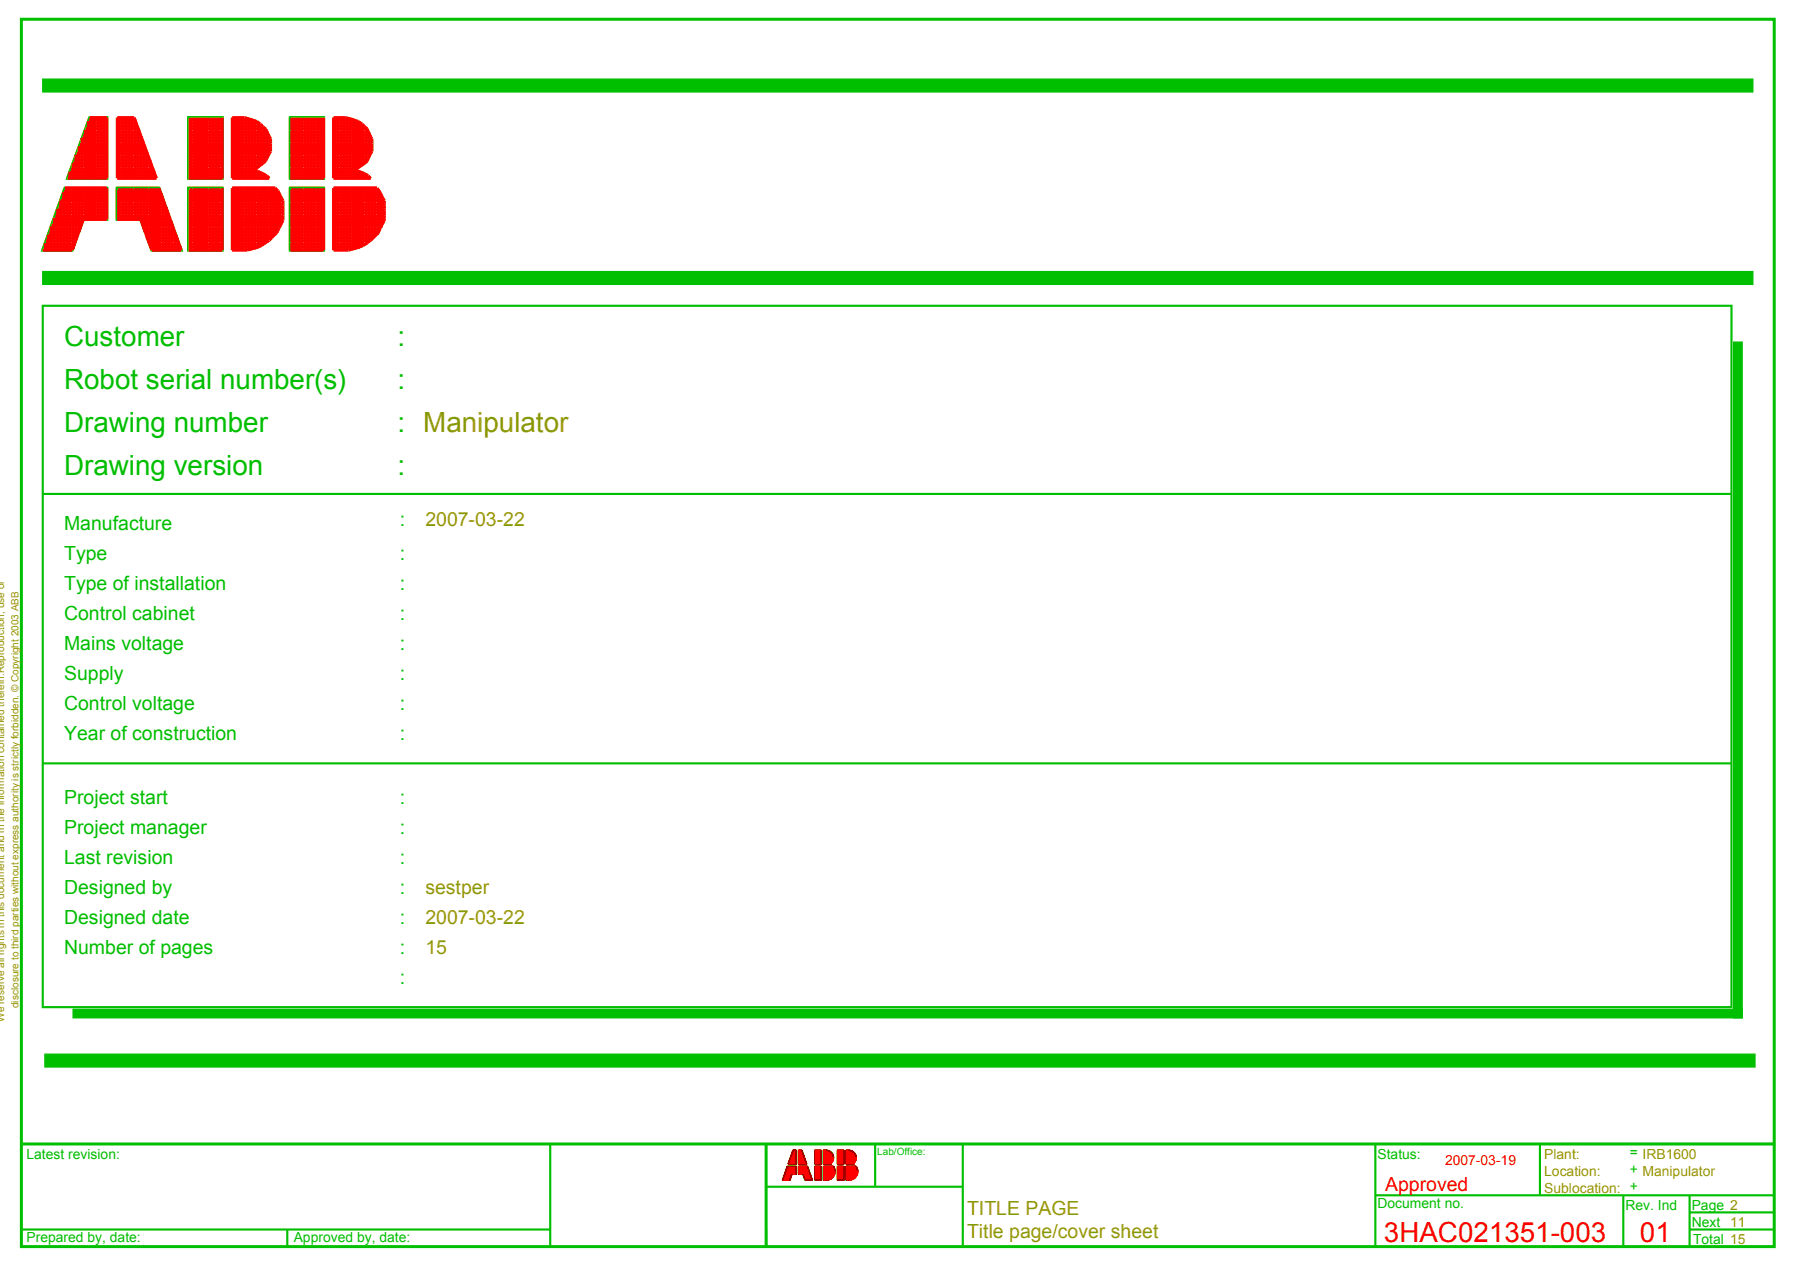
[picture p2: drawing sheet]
<svg xmlns="http://www.w3.org/2000/svg" width="421mm" height="297mm" viewBox="0 0 421 297" stroke-linecap="round" stroke-linejoin="round" font-family="sans-serif">
<path d="M5 4.5h410v287h-410zM21 27.5h4v14.2h-9.2zM44.1 27.5h7.9v14.2h-7.9zM67.9 27.5h7.8v14.2h-7.8zM15.2 44h9.8v7.3h-5.5l-2.6 7.2h-6.9zM27.4 44h9.8l5.2 14.5h-6.9l-2.6-7.2h-5.5zM44.1 44h7.9v14.5h-7.9zM67.9 44h7.8v14.5h-7.8zM5.2 267.5h410M179.2 267.5v24" fill="none" stroke="#00be00" stroke-width=".7" stroke-linecap="butt"/>
<g fill="none" stroke="#00be00" stroke-width=".5">
<path d="M10 71.5h395v164h-395zM10 115.5h395M10 178.5h395M128.7 267.5v24M179.2 277.5h46M204.7 267.5v10M225.2 267.5v24M321.7 279.5h93.5M321.7 267.5v24M360.2 267.5v12M365.2 267.5h50M379.7 279.5v12"/>
<path d="M395.2 279.5v12M5.2 287.5h123.5M67.2 287.5v4M179.2 287.5v4M395.2 287.5h20M395.2 283.5h20"/>
</g>
<g fill="none" stroke="#f00" stroke-width=".3">
<path d="M184.1 272.7h.1M184.2 272.7l-.1 .1M184.3 272.7l-.2 .2M184.4 272.7l-.4 .4M184.5 272.7l-.5 .5M184.6 272.7l-.7 .7M184.6 272.7l-.7 .8M184.7 272.7l-.9 .9M184.8 276h-.1M184.8 272.7l-1 1M184.8 275.8l-.1 .2M184.9 275.7l-.3 .3"/>
<path d="M184.9 272.7l-1.2 1.2M184.9 275.5l-.5 .5M185 275.4l-.6 .6M185 272.7l-1.3 1.3M185 275.3l-.7 .7M185 275.2l-.8 .8M185.1 272.7l-1.5 1.4M185.1 275.1l-.9 .9M185.1 275l-1 1M185.1 272.7l-1.5 1.5M185.2 274.8l-1.2 1.2M185.2 272.7l-1.6 1.6"/>
<path d="M185.2 274.6l-1.3 1.4M185.3 272.7l-1.8 1.7M185.4 272.7l-1.9 2M185.5 272.7l-2.1 2.1M185.5 268.9l-.1 .1M185.6 272.7l-2.2 2.2M185.6 268.9l-.2 .2M185.6 272.7l-2.3 2.3M185.7 268.9l-.3 .3M185.7 272.7l-2.4 2.4M185.8 272.7l-2.5 2.5M185.8 268.9l-.5 .5"/>
<path d="M185.9 268.9l-.7 .6M185.9 272.7l-2.7 2.7M185.9 268.9l-.7 .8M186 272.7l-2.8 2.8M186 268.9l-.8 .9M186.1 272.7l-3 2.9M186.1 268.9l-1 1M186.1 272.7l-3 3M186.2 268.9l-1.1 1.1M186.2 272.7l-3.2 3.2M186.3 272.7l-3.3 3.3M186.3 272.9l-3.1 3.1"/>
<path d="M186.3 273l-3.1 3M186.3 272.2h-.1M186.3 273l-3 3M186.3 272l-.2 .2M186.3 272l-.3 .2M186.3 273.1l-2.9 2.9M186.3 271.9l-.3 .3M186.3 273.2l-2.8 2.8M186.3 271.8l-.5 .4M186.3 271.7l-.5 .5M186.3 271.6l-.6 .6M186.3 271.5l-.7 .7"/>
<path d="M186.3 271.5l-.8 .7M186.3 273.4l-2.6 2.6M186.3 271.4l-.8 .8M186.3 271.3l-1 .9M186.3 271.2l-1 1M186.3 273.5l-2.5 2.5M186.3 271.1l-1.1 1.1M186.3 271l-1.2 1.2M186.3 273.6l-1 1M186.3 271l-1.3 1.2M186.3 273.7l-.9 .9M186.3 270.9l-1.3 1.3"/>
<path d="M186.3 270.8l-1.5 1.4M186.3 270.7l-1.5 1.5M186.3 273.9l-.7 .7M186.3 273.9l-.6 .7M186.3 274l-.6 .6M186.3 270.2l-2 2M186.3 270.3l-2 1.9M186.3 270.1l-1.9 1.9M186.3 274.1l-.5 .5M186.3 270.1l-1.9 1.8M186.3 274.2l-.4 .4M186.3 270l-1.9 1.8"/>
<path d="M186.3 270.4l-1.8 1.8M186.3 269.9l-1.8 1.8M186.3 269.8l-1.8 1.8M186.3 270.5l-1.7 1.7M186.3 269.7l-1.7 1.7M186.3 269.6l-1.7 1.7M186.3 269.6l-1.6 1.6M186.3 270.6l-1.6 1.6M186.3 269.5l-1.6 1.6M186.3 269.4l-1.5 1.6M186.3 269.3l-1.5 1.5M186.3 269.2l-1.4 1.4"/>
<path d="M186.3 269.1l-1.4 1.4M186.3 269.1l-1.4 1.3M186.3 269l-1.3 1.3M186.3 268.9l-1.3 1.3M186.3 274.3l-.3 .3M186.3 274.4l-.2 .2M186.3 272.1l-.1 .1M186.3 274.5l-.1 .1M186.3 274.6h.1M186.8 271.7l1.3-1.3-1.3 1.4M186.8 271l1.1-1.1-1.1 1.2M186.8 269.7l.8-.8-.8 1"/>
<path d="M186.8 268.9h.1M186.8 272.7v.1M186.9 268.9l-.1 .1M186.9 272.7l-.1 .1M186.9 268.9l-.1 .2M187 272.7l-.2 .2M187 268.9l-.2 .3M187 272.7l-.2 .3M187.1 268.9l-.3 .3M187.1 272.7l-.3 .3M187.2 272.7l-.4 .4M187.2 268.9l-.4 .5"/>
<path d="M187.3 272.7l-.5 .5M187.3 274.6l1.7-1.7-1.7 1.7M187.3 268.9l-.5 .5M187.4 268.9l-.6 .6M187.4 272.7l-.6 .6M187.4 268.9l-.6 .7M187.5 272.7l-.7 .7M187.5 268.9l-.7 .7M187.5 272.7l-.7 .8M187.6 272.2l.9-.8-.8 .8M187.6 272.7l-.8 .8M187.6 269.1l-.8 .8"/>
<path d="M187.7 269.1l-.9 .9M187.7 272.7l-.9 .9M187.7 269.2l-.9 .9M187.7 269.3l-.9 .9M187.7 269.3l-.9 1.1M187.8 269.4l-1 1M187.8 269.5l-1 1M187.8 269.5l-1 1.1M187.8 272.7l-1 1M187.8 269.6l-1 1M187.8 269.6l-1 1.1M187.9 269.7l-1.1 1.1"/>
<path d="M187.9 272.7l-1.1 1.1M187.9 269.8l-1.1 1.1M188 269.9l-1.2 1.2M188 272.7l-1.2 1.2M188 270l-1.2 1.2M188 270.1l-1.2 1.2M188 275.2l1.3-1.3-1.3 1.3M188 270.2l-1.2 1.2M188 272.7l-1.2 1.3M188 270.2l-1.2 1.3M188.1 270.3l-1.3 1.3M188.1 272.7l-1.3 1.3"/>
<path d="M188.2 270.5l-1.4 1.4M188.2 270.6l-1.4 1.4M188.2 272.7l-1.4 1.4M188.2 270.6l-1.4 1.5M188.2 270.7l-1.4 1.4M188.2 270.7l-1.4 1.5M188.2 270.8l-1.4 1.4M188.3 270.9l-1.3 1.3M188.3 272.7l-1.5 1.5M188.3 271l-1.2 1.2M188.3 271l-1.1 1.2M188.4 271.1l-1.2 1.1"/>
<path d="M188.4 271.2l-1.1 1M188.4 272.7l-1.6 1.6M188.4 271.3l-1 .9M188.4 271.3l-.9 .9M188.5 272.7l-1.7 1.7M188.5 271.5l-.8 .7M188.5 271.5l-.7 .7M188.5 272.7l-1.7 1.8M188.5 271.6l-.6 .6M188.5 276l1.2-1.1-1.1 1.1M188.6 271.7l-.6 .5M188.6 271.7l-.5 .5"/>
<path d="M188.6 271.8l-.4 .4M188.6 272.7l-1.8 1.8M188.7 271.9l-.3 .3M188.7 272l-.3 .2M188.7 272.7l-1.9 1.9M188.7 272l-.2 .2M188.7 272.1l-.1 .1M188.7 272.1v.1M188.7 272.2h.1M188.8 272.7l-1.9 1.9M188.9 272.7l-1.9 1.9M188.9 272.7l-1.8 1.9"/>
<path d="M188.9 272.8l-1.8 1.8M189 272.8l-1.8 1.8M189 273l-1.5 1.6M189.1 273.1l-1.5 1.5M189.1 273.2l-1.4 1.4M189.1 273.2l-1.3 1.4M189.1 273.3l-1.3 1.4M189.2 273.4l-1.3 1.3M189.2 273.5l-1.3 1.3M189.2 273.6l-1.3 1.3M189.3 276l.6-.6-.6 .6M189.3 273.7l-1.3 1.3"/>
<path d="M189.3 273.8l-1.3 1.3M189.4 274l-1.3 1.3M189.4 274l-1.3 1.4 1.3-1.3M189.4 274.2l-1.3 1.3M189.5 274.2l-1.4 1.4M189.5 274.3l-1.3 1.3M189.5 274.3l-1.3 1.4M189.5 274.4l-1.3 1.4M189.6 274.5l-1.4 1.3M189.6 274.6l-1.3 1.3M189.6 274.6l-1.3 1.3 1.3-1.2M189.6 274.7l-1.3 1.3"/>
<path d="M189.6 274.8l-1.2 1.2M189.7 275l-1 1M189.7 275l-.9 1M189.8 275.1l-1 .9M189.8 275.2l-.8 .8M189.8 275.3l-.7 .7M189.8 275.3l-.6 .7M189.9 275.6l-.4 .4M190 275.7l-.4 .3M190 275.7l-.3 .3M190 275.8l-.3 .2M190 275.8l-.2 .2"/>
<path d="M190 275.9v.1M190.1 276h-.1M190.6 272.7h.1M190.7 268.9l-.1 .1M190.7 272.7l-.1 .1M190.8 268.9l-.2 .2M190.8 272.7l-.2 .2M190.9 272.7l-.3 .3M190.9 268.9l-.3 .3M191 268.9l-.4 .4M191 272.7l-.4 .4M191.1 272.7l-.5 .5"/>
<path d="M191.2 268.9l-.6 .6M191.2 268.9l-.6 .7M191.3 272.7l-.7 .7M191.3 268.9l-.7 .7M191.4 272.7l-.8 .7M191.4 268.9l-.8 .8M191.4 272.7l-.8 .8M191.5 268.9l-.9 .9M191.5 272.7l-.9 .9M191.6 272.7l-1 1M191.7 268.9l-1.1 1.1M191.7 268.9l-1.1 1.2"/>
<path d="M191.8 272.7l-1.2 1.2M191.8 268.9l-1.2 1.2M191.9 272.7l-1.3 1.2M191.9 268.9l-1.3 1.3M191.9 272.7l-1.3 1.3M192 268.9l-1.4 1.4M192 272.7l-1.4 1.4M192.1 272.7l-1.5 1.5M192.1 268.9l-1.5 1.5M192.1 268.9l-1.5 1.6M192.1 269l-1.5 1.5M192.1 269.1l-1.5 1.5"/>
<path d="M192.1 269.2l-1.5 1.5M192.1 269.2l-1.5 1.6M192.1 269.3l-1.5 1.6M192.1 269.4l-1.5 1.6M192.1 269.5l-1.5 1.5M192.1 269.6l-1.5 1.5M192.1 269.7l-1.5 1.5M192.1 269.7l-1.5 1.6M192.1 269.8l-1.5 1.6M192.1 269.9l-1.5 1.6M192.1 270l-1.5 1.5M192.1 270.1l-1.5 1.5"/>
<path d="M192.1 270.1l-1.5 1.6M192.1 270.2l-1.5 1.6M192.1 270.3l-1.5 1.6M192.1 270.4l-1.5 1.6M192.1 270.5l-1.5 1.5M192.1 270.6l-1.5 1.5M192.1 270.6l-1.5 1.6M192.1 270.7l-1.5 1.5M192.1 270.8l-1.4 1.4M192.1 270.9l-1.3 1.3M192.1 271l-1.2 1.2M192.1 271.1l-1.1 1.1"/>
<path d="M192.1 271.1l-1 1.1M192.1 271.2l-1 1M192.1 271.3l-.9 .9M192.1 271.4l-.8 .8M192.1 271.5l-.7 .7M192.1 271.6l-.6 .6M192.1 271.6l-.5 .6M192.1 271.7l-.5 .5M192.1 271.8l-.4 .4M192.1 271.9l-.3 .3M192.1 272l-.2 .2M192.1 272.1l-.1 .1"/>
<path d="M192.1 272.2h.1M192.1 272.8l-1.5 1.6M192.1 272.9l-1.5 1.5M192.1 273l-1.5 1.5M192.1 273l-1.5 1.6M192.1 273.1l-1.5 1.5M192.1 273.2l-1.5 1.6M192.1 273.3l-1.5 1.6M192.1 273.4l-1.5 1.5M192.1 273.5l-1.5 1.5M192.1 273.5l-1.5 1.6M192.1 273.7l-1.5 1.6"/>
<path d="M192.1 273.9l-1.5 1.5M192.1 273.6l-1.5 1.5M192.1 273.8l-1.5 1.6M192.1 274l-1.5 1.5M192.1 274l-1.5 1.6M192.1 274.1l-1.5 1.5M192.1 274.2l-1.5 1.6M192.1 274.3l-1.5 1.6M192.1 274.4l-1.5 1.5M192.1 274.5l-1.5 1.5M192.1 274.5l-1.4 1.5M192.1 274.6l-1.4 1.4"/>
<path d="M192.1 274.7l-1.3 1.3M192.1 274.8l-1.1 1.2M192.1 274.9l-1.1 1.1M192.1 275l-1 1M192.1 275l-.9 1M192.1 275.1l-.9 .9M192.1 275.2l-.8 .8M192.1 275.3l-.7 .7M192.1 275.4l-.6 .6M192.1 275.4l-.5 .6M192.1 275.5l-.4 .5M192.1 275.6l-.4 .4"/>
<path d="M192.1 275.7l-.3 .3M192.1 275.7l-.2 .3M192.1 275.8l-.2 .2M192.1 275.9l-.1 .1M192.1 275.9v.1M192.6 270.4l1.3-1.4-1.3 1.4M192.6 275.3l2.5-2.5-2.5 2.6M192.6 272.7h.1M192.7 268.9l-.1 .1M192.8 272.7l-.2 .2M192.8 268.9l-.2 .2M192.9 268.9l-.3 .3"/>
<path d="M192.9 272.7l-.3 .3M193 272.7l-.4 .4M193.1 272.7l-.5 .4M193.1 268.9l-.5 .5M193.2 268.9l-.6 .6M193.2 272.7l-.6 .6M193.3 272.7l-.7 .6M193.3 268.9l-.7 .7M193.3 272.7l-.7 .7M193.4 268.9l-.8 .8M193.4 272.7l-.8 .8M193.5 272.7l-.9 .9"/>
<path d="M193.6 268.9l-1 1M193.6 268.9l-1 1.1M193.7 269l-1.1 1M193.7 272.7l-1.1 1.1M193.7 269l-1.1 1.1M193.8 272.7l-1.2 1.1M193.8 269l-1.2 1.2M193.8 272.7l-1.2 1.2M193.9 272.7l-1.3 1.3M194 272.7l-1.4 1.4M194 269.1l-1.4 1.4M194.1 269.1l-1.5 1.5"/>
<path d="M194.1 269.1l-1.5 1.6M194.2 269.2l-1.6 1.5M194.2 272.7l-1.6 1.6M194.3 272.7l-1.7 1.6M194.3 269.2l-1.7 1.7M194.3 269.3l-1.7 1.6M194.3 272.7l-1.7 1.7M194.3 269.3l-1.7 1.7M194.4 272.2h.1M194.4 269.3l-1.8 1.8M194.4 272.1l-.2 .1M194.4 272.7l-1.8 1.8"/>
<path d="M194.4 269.3l-1.8 1.9M194.4 272.1l-.1 .1M194.5 269.4l-1.9 1.8M194.5 272.7l-1.9 1.8M194.5 269.4l-1.9 2M194.5 272.7l-1.9 1.9M194.6 272.2h-.1M194.6 269.5l-2 1.9M194.6 272.2h.1M194.6 269.5l-2 2M194.6 269.6l-2 2M194.7 269.6l-2.1 2"/>
<path d="M194.7 272.7l-2.1 2.1M194.7 269.6l-2.1 2.1M194.7 269.7l-2.1 2.2M194.8 272.7l-2.2 2.1M194.8 269.8l-2.2 2.1M194.8 269.8l-2.2 2.2M194.8 272.7l-2.2 2.2M194.8 269.9l-2.2 2.2M194.9 269.9l-2.3 2.2M194.9 271.5l-.8 .7M194.9 270l-2.3 2.2M194.9 275.2l-.3 .3"/>
<path d="M194.9 272.7l-2.3 2.3M194.9 270l-2.2 2.2M194.9 271.3l-.9 .9M194.9 270.1l-2.1 2.1M195 271.2l-1 1M195 270.2l-2.1 2M195 272.7l-2.4 2.3M195 270.2l-2 2M195 271.1l-1.1 1.1M195 270.3l-2 1.9M195 270.3l-1.9 1.9M195 271l-1.2 1.2"/>
<path d="M195 270.4l-1.8 1.8M195 270.9l-1.3 1.3M195 270.5l-1.7 1.7M195 270.6l-1.6 1.6M195 270.8l-1.4 1.4M195 272.7l-2.4 2.4M195 270.6l-1.5 1.6M195 270.7l-1.5 1.5M195.1 272.7l-2.5 2.6M195.1 275l-.7 .7M195.2 272.9l-2.6 2.6M195.2 274.8l-1 1"/>
<path d="M195.2 273l-2.6 2.5M195.2 273l-2.6 2.6M195.2 274.7l-1.1 1.1M195.2 273.1l-2.6 2.7M195.3 273.2l-2.7 2.6M195.3 273.2l-2.7 2.7M195.3 274.5l-1.4 1.4M195.3 273.3l-2.7 2.7M195.3 274.4l-1.5 1.5M195.3 273.4l-2.6 2.6M195.3 273.4l-2.5 2.6M195.3 274.3l-1.6 1.7"/>
<path d="M195.4 274.2l-1.8 1.8M195.4 273.6l-2.5 2.4M195.4 273.6l-2.4 2.4M195.4 274.1l-1.9 1.9M195.4 273.7l-2.3 2.3M195.4 274l-2 2M195.4 273.8l-2.3 2.2M195.4 273.8l-2.2 2.2M195.4 273.9l-2.1 2.1M196 272.7h-.1M196 268.9l-.1 .1M196 272.7l-.1 .1"/>
<path d="M196.1 268.9l-.2 .2M196.2 272.7l-.3 .2M196.2 268.9l-.3 .3M196.2 272.7l-.3 .3M196.3 268.9l-.4 .4M196.3 272.7l-.4 .4M196.4 272.7l-.5 .5M196.4 268.9l-.5 .5M196.5 272.7l-.6 .6M196.6 268.9l-.7 .6M196.6 268.9l-.7 .7M196.7 272.7l-.8 .7"/>
<path d="M196.7 268.9l-.8 .8M196.7 272.7l-.8 .8M196.8 268.9l-.9 .9M196.8 272.7l-.9 .9M196.9 272.7l-1 .9M196.9 268.9l-1 1M196.9 272.7l-1 1M197 272.7l-1.1 1.1M197 268.9l-1.1 1.1M197.1 268.9l-1.2 1.2M197.2 272.7l-1.3 1.2M197.2 268.9l-1.3 1.3"/>
<path d="M197.2 272.7l-1.3 1.3M197.3 268.9l-1.4 1.4M197.3 272.7l-1.4 1.4M197.4 272.7l-1.5 1.4M197.4 272.7l-1.5 1.5M197.5 268.9l-1.6 1.6M197.5 269l-1.6 1.5M197.5 269.1l-1.6 1.5M197.5 269.1l-1.6 1.6M197.5 269.2l-1.6 1.5M197.5 269.3l-1.6 1.5M197.5 269.4l-1.6 1.6"/>
<path d="M197.5 269.5l-1.6 1.5M197.5 269.6l-1.6 1.5M197.5 269.6l-1.6 1.6M197.5 269.7l-1.6 1.5M197.5 269.8l-1.6 1.5M197.5 269.9l-1.6 1.6M197.5 270l-1.6 1.5M197.5 270.1l-1.6 1.5M197.5 270.1l-1.6 1.6M197.5 270.2l-1.6 1.5M197.5 270.3l-1.6 1.5M197.5 270.3l-1.6 1.6"/>
<path d="M197.5 270.5l-1.6 1.5M197.5 270.6l-1.6 1.5M197.5 270.6l-1.6 1.6M197.5 270.7l-1.6 1.5M197.5 270.8l-1.5 1.4M197.5 270.8l-1.4 1.4M197.5 271l-1.3 1.2M197.5 271.1l-1.2 1.1M197.5 271.1l-1.1 1.1M197.5 271.2l-1.1 1M197.5 271.3l-1 .9M197.5 271.3l-.9 .9"/>
<path d="M197.5 271.5l-.8 .7M197.5 271.5l-.7 .7M197.5 271.6l-.6 .6M197.5 271.7l-.6 .5M197.5 271.8l-.5 .4M197.5 271.8l-.4 .4M197.5 272l-.3 .2M197.5 272.2h-.1M197.5 272.8l-1.6 1.5M197.5 272.8l-1.6 1.6M197.5 273l-1.6 1.5M197.5 273l-1.6 1.6"/>
<path d="M197.5 273.1l-1.6 1.5M197.5 273.2l-1.6 1.5M197.5 273.2l-1.6 1.6M197.5 273.4l-1.6 1.5M197.5 273.5l-1.6 1.5M197.5 273.5l-1.6 1.6M197.5 273.6l-1.6 1.5M197.5 273.7l-1.6 1.5M197.5 273.7l-1.6 1.6M197.5 273.9l-1.6 1.5M197.5 274l-1.6 1.5M197.5 274l-1.6 1.6"/>
<path d="M197.5 274.1l-1.6 1.5M197.5 274.2l-1.6 1.5M197.5 274.2l-1.6 1.6M197.5 274.4l-1.6 1.5M197.5 274.4l-1.6 1.6M197.5 274.5l-1.5 1.5M197.5 274.6l-1.5 1.4M197.5 274.7l-1.4 1.3M197.5 274.7l-1.3 1.3M197.5 274.9l-1.2 1.1M197.5 274.9l-1.1 1.1M197.5 275l-1 1"/>
<path d="M197.5 275.1l-1 .9M197.5 275.2l-.9 .8M197.5 275.2l-.8 .8M197.5 275.4l-.7 .6M197.5 275.4l-.6 .6M197.5 275.5l-.5 .5M197.5 275.6l-.5 .4M197.5 275.6l-.4 .4M197.5 275.7l-.3 .3M197.5 272l-.2 .2M197.5 275.9l-.2 .1M197.5 272.1l-.2 .1"/>
<path d="M197.5 275.9l-.1 .1M197.9 270.6l1.5-1.5-1.5 1.6M197.9 271.8l2.1-2.1-2.1 2.2M197.9 272.1l2.3-2.2-2.3 2.3M197.9 272.7h.1M198 268.9h-.1M198 272.7l-.1 .1M198 268.9l-.1 .1M198.1 272.7l-.2 .1M198.1 268.9l-.2 .2M198.1 272.7l-.2 .2M198.2 268.9l-.3 .3"/>
<path d="M198.2 272.7l-.3 .3M198.3 268.9l-.4 .3M198.3 272.7l-.4 .4M198.3 268.9l-.4 .4M198.4 272.7l-.5 .4M198.4 272.7l-.5 .5M198.5 268.9l-.6 .5M198.5 268.9l-.6 .6M198.6 272.7l-.7 .6M198.6 268.9l-.7 .7M198.6 272.7l-.7 .7M198.7 268.9l-.8 .8"/>
<path d="M198.7 272.7l-.8 .8M198.8 272.7l-.9 .8M198.8 268.9l-.9 .9M198.9 272.7l-1 .9M198.9 272.7l-1 1M198.9 268.9l-1 1M199 269l-1.1 1M199 269l-1.1 1.1M199.1 272.7l-1.2 1.1M199.1 269l-1.2 1.2M199.1 272.7l-1.2 1.2M199.2 269l-1.3 1.3"/>
<path d="M199.2 272.7l-1.3 1.3M199.3 272.7l-1.4 1.3M199.3 269.1l-1.4 1.3M199.3 272.7l-1.4 1.4M199.3 269.1l-1.4 1.4M199.4 269.1l-1.5 1.5M199.4 272.7l-1.5 1.5M199.5 269.2l-1.6 1.6M199.6 272.7l-1.7 1.6M199.6 269.2l-1.7 1.7M199.6 272.7l-1.7 1.7M199.7 269.3l-1.8 1.7"/>
<path d="M199.7 269.3l-1.8 1.8M199.7 272.1l-.2 .1M199.7 272.7l-1.8 1.8M199.7 272.1l-.1 .1M199.8 269.4l-1.9 1.8M199.8 272.7l-1.9 1.8M199.8 272.1l-.1 .1M199.8 269.4l-1.9 1.9M199.8 272.1v.1M199.8 269.4l-1.9 2M199.8 272.7l-1.9 1.9M199.9 272.2h-.1"/>
<path d="M199.9 269.5l-2 2M199.9 272.7l-2 2M199.9 271.8l-.2 .2M199.9 269.6l-2 2M200 269.6l-2.1 2M200 269.6l-2.1 2.1M200.1 272.7l-2.2 2.1M200.1 271.6l-.6 .6M200.1 269.8l-2.2 2.2M200.1 272.7l-2.2 2.2M200.1 269.9l-2.2 2.2M200.2 271.4l-.8 .8"/>
<path d="M200.2 272.7l-2.3 2.3M200.2 270l-2.2 2.2M200.2 270l-2.1 2.2M200.2 271.3l-.9 .9M200.3 275.2l-.4 .4M200.3 272.7l-2.4 2.3M200.3 270.1l-2.1 2.1M200.3 271.2l-1 1M200.3 270.2l-2 2M200.3 270.3l-2 1.9M200.3 271.1l-1.1 1.1M200.3 270.3l-1.9 1.9"/>
<path d="M200.3 271l-1.2 1.2M200.3 270.4l-1.8 1.8M200.3 270.4l-1.7 1.8M200.3 272.7l-2.4 2.4M200.3 270.9l-1.3 1.3M200.3 270.6l-1.6 1.6M200.3 270.8l-1.4 1.4M200.4 270.6l-1.6 1.6M200.4 270.7l-1.6 1.5M200.4 272.7l-2.5 2.5M200.4 272.8l-2.5 2.5M200.4 275l-.7 .7"/>
<path d="M200.4 272.9l-2.5 2.5M200.5 272.9l-2.6 2.6M200.5 274.8l-1 1M200.5 273l-2.6 2.5M200.5 273l-2.6 2.6M200.5 273.1l-2.6 2.6M200.6 273.1l-2.7 2.7M200.6 274.6l-1.3 1.3M200.6 273.2l-2.7 2.7M200.6 273.3l-2.7 2.6M200.6 274.5l-1.4 1.4M200.6 273.3l-2.6 2.7"/>
<path d="M200.6 273.4l-2.6 2.6M200.6 274.4l-1.5 1.5M200.7 273.4l-2.6 2.6M200.7 274.3l-1.7 1.7M200.7 273.5l-2.5 2.5M200.7 274.2l-1.8 1.8M200.7 273.6l-2.4 2.4M200.7 274.1l-1.9 1.9M200.7 273.7l-2.3 2.3M200.7 273.8l-2.2 2.2M200.7 274l-2 2M200.7 273.9l-2.1 2.1"/>
</g>
<g fill="none" stroke="#000" stroke-width=".3">
<path d="M184.1 272.7h2.2v1.9h-1l-.5 1.4h-1.8zM185.5 269h.8v3.2h-2zM186.8 272.7h2.1l1.1 3.3h-1.7l-.5-1.4h-1zM186.8 269h.8l1.1 3.2h-1.9zM190.6 272.7h1.5v3.3h-1.5zM190.6 269h1.5v3.2h-1.5zM192.6 269a1.83 1.83 0 0 1 2.1 .8 1.83 1.83 0 0 1-.4 2.3l.2 .1h-1.9zM195 272.7h-2.4v3.3a2.19 2.19 0 0 0 2.3-.8 2.19 2.19 0 0 0 .1-2.5M195.9 272.7h1.5v3.3h-1.5zM195.9 269h1.5v3.2h-1.5zM197.9 269.7h.6M197.9 272.7h2.4a2.18 2.18 0 0 1-.1 2.5 2.18 2.18 0 0 1-2.3 .8z"/>
<path d="M199.6 272.1l.2 .1h-1.9v-3.2a1.83 1.83 0 0 1 2.1 .8 1.83 1.83 0 0 1-.4 2.3"/>
</g>
<g fill="#00be00" stroke="#00be00" stroke-width=".3">
<path d="M10.5 246.5h400v3h-400z"/>
<path d="M10 63.5h400v3h-400z"/>
<path d="M405.5 80h2v158h-2z"/>
<path d="M10 18.5h400v3h-400z"/>
<path d="M17.1 236h390.4v2h-390.4z"/>
</g>
<g fill="none" stroke="#f00" stroke-width=".7" stroke-linecap="butt">
<path d="M16.6 39.6h8.4M16.9 38.8h8.1M17.1 38.1h7.9M17.1 38.2v3.5M17.4 37.4h7.6M17.7 36.7h7.3M17.8 36.2v5.5M17.9 35.9h7.1M18.2 35.2h6.8M18.4 34.5h6.6M18.5 34.3v7.4M18.7 33.8h6.3"/>
<path d="M19 33h6M19.5 31.6h5.5M19.8 30.9h5.2M20 30.1h5M20 30.4v11.3M20.3 29.4h4.7M20.6 28.7h4.4M20.7 28.3v13.4M20.8 28h4.2M21 27.5h4v14.2h-9.2zM21.4 27.5v14.2M22.1 27.5v14.2"/>
<path d="M22.9 27.5v14.2M23.6 27.5v14.2M24.3 27.5v14.2M25 32.3h-5.8v9.4M27.4 27.5h4l5.2 14.2h-9.2zM27.4 39.6h8.4M27.4 38.8h8.2M27.4 38.1h7.9M27.4 37.4h7.6M27.4 36.7h7.4M27.4 35.9h7.1M27.4 35.2h6.8"/>
<path d="M27.4 34.5h6.6M27.4 33.8h6.3M27.4 33h6M27.4 32.3h5.8M27.4 31.6h5.5M27.4 30.9h5.2M27.4 30.1h5M27.4 29.4h4.7M27.4 28.7h4.4M27.4 28h4.2v13.7M27.9 27.5v14.2M28.7 27.5v14.2"/>
<path d="M29.4 27.5v14.2M30.1 27.5v14.2M30.8 27.5v14.2M32.3 29.9v11.8M33 31.9v9.8M33.7 33.9v7.8M34.4 35.9v5.8M35.2 37.8v3.9M35.9 39.8v1.9M44.1 27.5h7.9v14.2h-7.9zM44.1 39.6h7.9M44.1 38.8h7.9"/>
<path d="M44.1 38.1h7.9M44.1 37.4h7.9M44.1 36.7h7.9M44.1 35.9h7.9M44.1 35.2h7.9M44.1 34.5h7.9M44.1 33.8h7.9M44.1 33h7.9M44.1 32.3h7.9M44.1 31.6h7.9M44.1 30.9h7.9M44.1 30.1h7.9"/>
<path d="M44.1 29.4h7.9M44.1 28.7h7.9M44.1 28h7.9M44.7 27.5v14.2M45.5 27.5v14.2M46.2 27.5v14.2M46.9 27.5v14.2M47.6 27.5v14.2M48.3 27.5v14.2M49.1 27.5v14.2M49.8 27.5v14.2M50.5 27.5v14.2"/>
<path d="M51.2 27.5v14.2M54.3 38.8h6.4M54.3 38.1h7.4M54.3 37.4h7.9M54.3 36.7h8.3M54.3 35.9h8.7M54.3 35.2h9M54.3 34.5h9M54.3 33.8h9M54.3 33h9M54.3 32.3h8.9M54.3 31.6h8.5"/>
<path d="M54.3 30.9h8.2M54.3 30.1h7.8M54.3 29.4h7.1M54.3 28.7h6.2M54.3 28h4.5M54.6 27.5v14.2M55.3 27.5v14.2M56 27.5v14.2M56.7 27.5v14.2M57.5 27.6v14.1M58.2 27.8v13.9M58.9 28v13.7"/>
<path d="M59.6 28.3v11.3h-5.3M59.6 39.8v1.9M60.4 28.6v10.4M61.1 29.1v9.4M61.8 29.8v8.2M62.1 30.1a7.9 7.9 0 0 0-4.9-2.6h-2.9v14.2h8.7a9.7 9.7 0 0 0-3.5-2l2.6-2 .9-1.8M62.1 30.1l1.2 2.4v2.9l-.3 .5M62.5 31v5.8M67.9 27.5h7.8v14.2h-7.8zM67.9 39.6h7.8M67.9 38.8h7.8M67.9 38.1h7.8"/>
<path d="M67.9 37.4h7.8M67.9 36.7h7.8M67.9 35.9h7.8M67.9 35.2h7.8M67.9 34.5h7.8M67.9 33.8h7.8M67.9 33h7.8M67.9 32.3h7.8M67.9 31.6h7.8M67.9 30.9h7.8M67.9 30.1h7.8M67.9 29.4h7.8"/>
<path d="M67.9 28.7h7.8M67.9 28h7.8M68.5 27.5v14.2M69.2 27.5v14.2M69.9 27.5v14.2M70.6 27.5v14.2M71.4 27.5v14.2M72.1 27.5v14.2M72.8 27.5v14.2M73.5 27.5v14.2M74.3 27.5v14.2M75 27.5v14.2"/>
<path d="M78 38.8h6.4M78 38.1h7.4M78 37.4h8M78 36.7h8.4M78 35.9h8.7M78 35.2h9M78 34.5h9M78 33.8h9M78 33h9M78 32.3h8.9M78 31.6h8.6M78 30.9h8.2"/>
<path d="M78 30.1h7.9M78 29.4h7.1M78 28.7h6.3M78 28h4.5M78.3 27.5v14.2M79 27.5v14.2M79.8 27.5v14.2M80.5 27.5v14.2M81.2 27.6v14.1M81.9 27.8v13.9M82.7 28v13.7M83.4 28.3v11.3h-5.4"/>
<path d="M83.4 39.8v1.9M84.1 28.6v10.4M84.8 29.1v9.4M85.6 29.8v8.2M85.9 30.1a7.9 7.9 0 0 0-5-2.6h-2.9v14.2h8.7a7.8 7.8 0 0 0-3.5-2l1.2-.9M85.9 30.1l1.1 2.4v2.9l-.3 .5M86.3 31v5.8M86.7 35.9l-.8 1.8-1.5 1.1M10.3 57.8h6.9M10.6 56.9v1.6M10.6 57.1h6.9M10.8 56.3h6.9"/>
<path d="M11.1 55.6h6.9M11.6 54.2h6.9M11.9 53.5h6.9M12 52.9v5.6M12.1 52.7h6.9M12.4 52h6.9M12.6 51.3h12.4v-7.3h-9.8l-5.2 14.5h6.9l2.6-7.2M12.7 50.9v7.6M12.9 50.6h12.1M13.2 49.8h11.8M13.4 49.1h11.6M13.5 48.9v9.6"/>
<path d="M13.7 48.4h11.3M13.9 47.7h11.1M14.5 46.2h10.5M14.7 45.5h10.3M14.9 44.9v13.6M15 44.8h10M15.6 44v14.5M16.1 41h8.9M16.3 40.2v1.5M16.3 44v14.5M16.3 40.3h8.7M17.1 44v14.2"/>
<path d="M17.8 44v12.1M18.2 54.9h-6.9v3.6M18.5 44v10.1M19.2 44v8.1M20 44v7.3M20.7 44v7.3M21.4 44v7.3M22.1 44v7.3M22.9 44v7.3M23.6 44v7.3M24.3 44v7.3M25 46.9h-10.8v11.6"/>
<path d="M27.4 50.6h12.2M27.4 49.8h11.9M27.4 49.1h11.7M27.4 48.4h11.4M27.4 47.7h11.1M27.4 46.9h10.9M27.4 46.2h10.6M27.4 45.5h10.4M27.4 44.8h10.1M27.4 41h9M27.4 40.3h8.7M27.9 44v7.3"/>
<path d="M28.7 44v7.3M29.4 44v7.3M30.1 44v7.3M30.8 44v7.3M31.6 44v7.3M32.3 44v7.3M32.9 51.3l2.6 7.2h6.9l-5.2-14.5h-9.8v7.3h12.4M33 44v7.7M33.1 52h7M33.4 52.7h7M33.7 53.5h6.9M33.7 44v9.7"/>
<path d="M33.9 54.2h7M34.2 54.9h6.9M34.4 55.6h7M34.4 44v11.8M34.7 56.3h7M35 57.1h6.9M35.2 57.8h7M35.2 44v13.7M35.9 44v14.5M36.6 44v14.5M37.3 44.5v14M38.1 46.5v12"/>
<path d="M38.8 48.5v10M39.5 50.5v8M40.2 52.5v6M41 54.5v4M41.7 56.6v1.9M44.1 44h7.9v14.5h-7.9zM44.1 57.8h7.9M44.1 57.1h7.9M44.1 56.3h7.9M44.1 55.6h7.9M44.1 54.9h7.9M44.1 54.2h7.9"/>
<path d="M44.1 53.5h7.9M44.1 52.7h7.9M44.1 52h7.9M44.1 51.3h7.9M44.1 50.6h7.9M44.1 49.8h7.9M44.1 49.1h7.9M44.1 48.4h7.9M44.1 47.7h7.9M44.1 46.9h7.9M44.1 46.2h7.9M44.1 45.5h7.9"/>
<path d="M44.1 44.8h7.9M44.1 41h7.9M44.1 40.3h7.9M44.7 44v14.5M45.5 44v14.5M46.2 44v14.5M46.9 44v14.5M47.6 44v14.5M48.3 44v14.5M49.1 44v14.5M49.8 44v14.5M50.5 44v14.5"/>
<path d="M51.2 44v14.5M54.3 57.1h7.4M54.3 56.3h8.5M54.3 55.6h9.3M54.3 54.9h10M54.3 54.2h10.6M54.3 53.5h10.9M54.3 52.7h11.3M54.3 52h11.6M54.3 51.3h11.9M54.3 50.6h11.9M54.3 49.8h11.9"/>
<path d="M54.3 49.1h11.9M54.3 48.4h11.9M54.3 47.7h11.9M54.3 46.9h11.9M54.3 46.2h11.5M54.3 45.5h11.1v7.5M54.3 44.8h10.8M54.3 41h7.9M54.3 40.3h6.5M54.6 44v14.5M55.3 44v14.5M56 44v14.5"/>
<path d="M56.7 44v14.5M57.5 44v14.5M58.2 44v14.4M58.9 44v14.2M59.6 44v14.1M60.4 44v13.8h-6.1M60.4 40.1v1.6M61.1 40.4v1.3M61.1 44v13.4M61.8 40.8v.9M61.8 44v13M62.5 41.3v.4"/>
<path d="M62.5 44v12.5M63.3 44v11.9M64 44v11.2M64.7 54.5l-1.1 1.1M64.7 44.3v10.2M66.2 46.9l-1.2-2.3-.6-.6h-10.1v14.5a10.6 10.6 0 0 0 9.3-2.9M66.2 46.9v4.7l-1.5 2.9M67.9 44h7.8v14.5h-7.8zM67.9 57.8h7.8M67.9 57.1h7.8M67.9 56.3h7.8M67.9 55.6h7.8"/>
<path d="M67.9 54.9h7.8M67.9 54.2h7.8M67.9 53.5h7.8M67.9 52.7h7.8M67.9 52h7.8M67.9 51.3h7.8M67.9 50.6h7.8M67.9 49.8h7.8M67.9 49.1h7.8M67.9 48.4h7.8M67.9 47.7h7.8M67.9 46.9h7.8"/>
<path d="M67.9 46.2h7.8M67.9 45.5h7.8M67.9 44.8h7.8M67.9 41h7.8M67.9 40.3h7.8M68.5 44v14.5M69.2 44v14.5M69.9 44v14.5M70.6 44v14.5M71.4 44v14.5M72.1 44v14.5M72.8 44v14.5"/>
<path d="M73.5 44v14.5M74.3 44v14.5M75 44v14.5M78 57.1h7.4M78 56.3h8.5M78 55.6h9.3M78 54.9h10M78 54.2h10.6M78 53.5h11M78 52.7h11.3M78 52h11.7M78 51.3h11.9"/>
<path d="M78 50.6h11.9M78 49.8h11.9M78 49.1h11.9M78 48.4h11.9M78 47.7h11.9M78 46.9h11.9M78 46.2h11.5M78 45.5h11.2v7.5M78 44.8h10.8M78 41h7.9M78 40.3h6.5M78.3 44v14.5"/>
<path d="M79 44v14.5M79.8 44v14.5M80.5 44v14.5M81.2 44v14.5M81.9 44v14.4M82.7 44v14.2M83.4 44v14.1M84.1 44v13.8h-6.1M84.1 40.1v1.6M84.8 40.4v1.3M84.8 44v13.4M85.6 40.8v.9"/>
<path d="M85.6 44v13M86.3 41.3v.4M86.3 44v12.5M87 44v11.9M87.7 44v11.2M88.5 44.3v10.2M89.9 46.9l-1.2-2.3-.5-.6h-10.2v14.5a10.3 10.3 0 0 0 9.9-3.5l.6-.5M89.9 46.9v4.7l-1.4 2.9"/>
</g>
<g font-size="6.5" fill="#00be00">
<text x="15" y="81">Customer</text>
<text x="93" y="81">:</text>
<text x="15" y="91">Robot serial number(s)</text>
<text x="93" y="91">:</text>
<text x="15" y="101">Drawing number</text>
<text x="93" y="101">: Manipulator</text>
<text x="15" y="111">Drawing version</text>
<text x="93" y="111">:</text>
</g>
<g font-size="6.5" fill="#f00">
<text x="323.7" y="290.5">3HAC021351-003</text>
<text x="383.6" y="290.5">01</text>
</g>
<g font-size="4.5" fill="#00be00">
<text x="15" y="124">Manufacture</text>
<text x="93.5" y="123">:</text>
<text x="15" y="131">Type</text>
<text x="93.5" y="131">:</text>
<text x="15" y="138">Type of installation</text>
<text x="93.5" y="138">:</text>
<text x="15" y="145">Control cabinet</text>
<text x="93.5" y="145">:</text>
<text x="15" y="152">Mains voltage</text>
<text x="93.5" y="152">:</text>
<text x="15" y="159">Supply</text>
<text x="93.5" y="159">:</text>
<text x="15" y="166">Control voltage</text>
<text x="93.5" y="166">:</text>
<text x="15" y="173">Year of construction</text>
<text x="93.5" y="173">:</text>
<text x="15" y="188">Project start</text>
<text x="93.5" y="188">:</text>
<text x="15" y="195">Project manager</text>
<text x="93.5" y="195">:</text>
<text x="15" y="202">Last revision</text>
<text x="93.5" y="202">:</text>
<text x="15" y="209">Designed by</text>
<text x="93.5" y="209">:</text>
<text x="15" y="216">Designed date</text>
<text x="93.5" y="216">:</text>
<text x="15" y="223">Number of pages</text>
<text x="93.5" y="223">:</text>
<text x="93.5" y="230">:</text>
</g>
<g font-size="4.5" fill="#969600">
<text x="99.5" y="123">2007-03-22</text>
<text x="99.5" y="209">sestper</text>
<text x="99.5" y="216">2007-03-22</text>
<text x="99.5" y="223">15</text>
<text x="226.2" y="284">TITLE PAGE</text>
<text x="226.2" y="289.5">Title page/cover sheet</text>
</g>
<text font-size="4.5" fill="#f00" x="324" y="278.5">Approved</text>
<g font-size="3.3" fill="#00be00">
<text x="6.2" y="271">Latest revision:</text>
<text x="322.2" y="271">Status:</text>
<text x="381.2" y="270.5">= IRB1600</text>
<text x="381.2" y="274.5">+ Manipulator</text>
<text x="322.2" y="282.5">Document no.</text>
<text x="380.2" y="283">Rev. Ind</text>
<text x="395.7" y="283">Page 2</text>
<text x="395.7" y="287">Next</text>
<text x="6.2" y="290.5">Prepared by, date:</text>
<text x="68.7" y="290.5">Approved by, date:</text>
<text x="396" y="291">Total 15</text>
</g>
<text font-size="3.3" fill="#f00" x="338" y="272.5">2007-03-19</text>
<g font-size="3.3" fill="#969600">
<text x="361.2" y="271">Plant:</text>
<text x="361.2" y="275">Location:</text>
<text x="361.2" y="279">Sublocation: +</text>
<text x="404.7" y="287">11</text>
</g>
<g font-size="2.3" fill="#969600">
<text x="1" y="238.9" transform="rotate(-90 1 238.9)">We reserve all rights in this document and in the information contained therein.Reproduction, use or</text>
<text x="4.3" y="235.7" transform="rotate(-90 4.3 235.7)">disclosure to third parties without express authority is strictly forbidden. © Copyright 2003 ABB</text>
</g>
<text font-size="2.3" fill="#00be00" x="205.2" y="270">Lab/Office:</text>
</svg>
